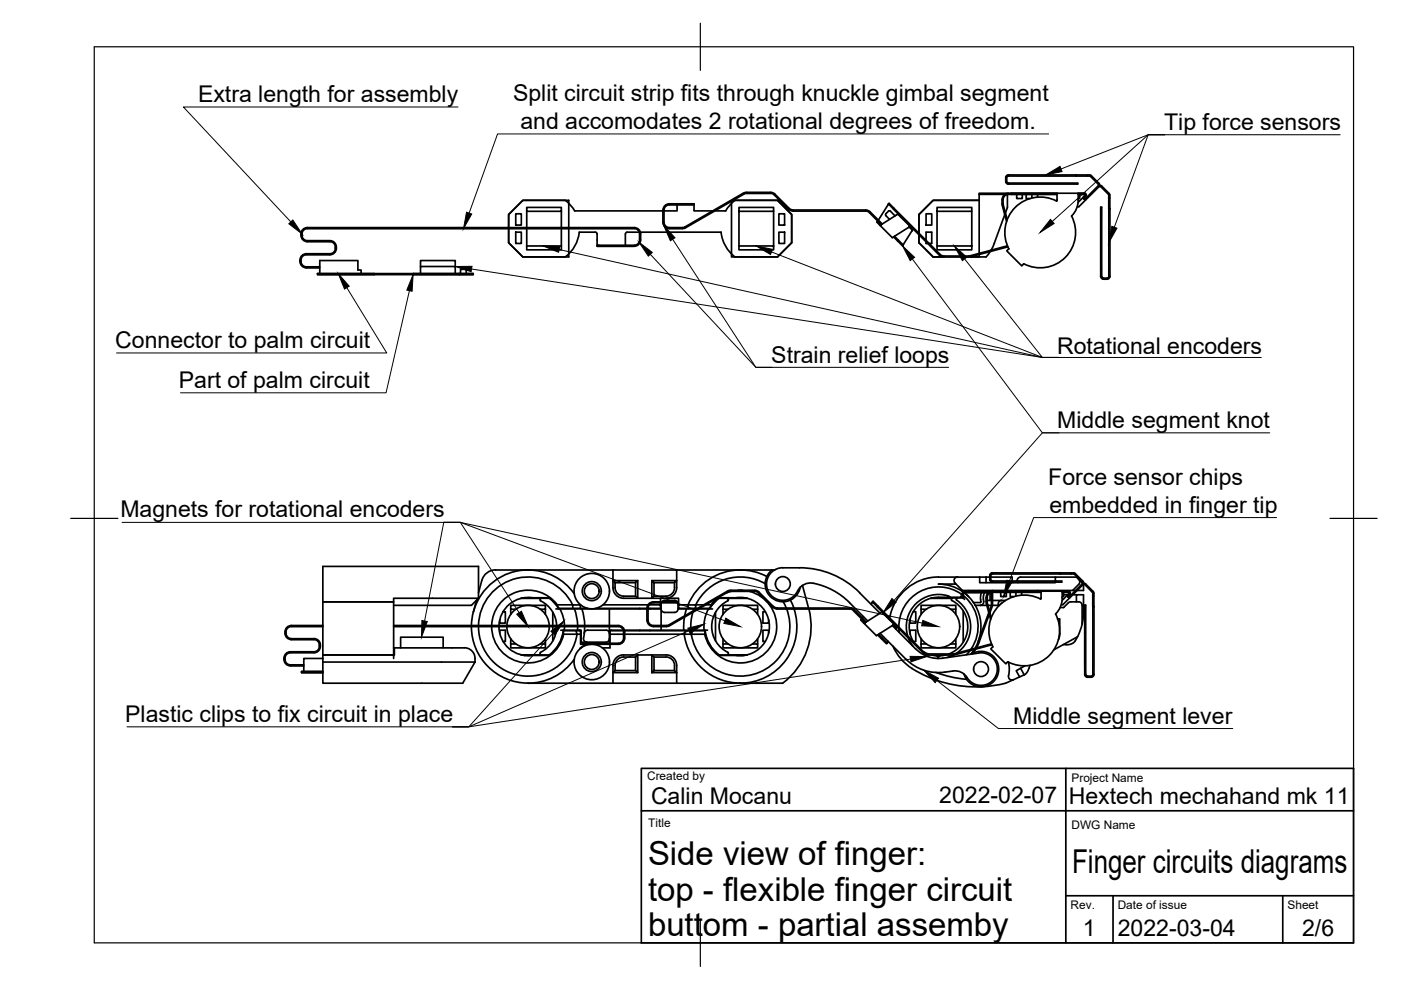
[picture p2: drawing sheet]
<svg xmlns="http://www.w3.org/2000/svg" width="297mm" height="210mm" viewBox="0 0 297 210" stroke-linecap="round" stroke-linejoin="round" font-family="sans-serif">
<!-- layer: Visible -->
<g fill="none" stroke="#000" stroke-width=".36">
<path d="M213.2 38.5l.3 .5h.3M213.4 38.5l.4 .3M213.7 38.8v.2M213.7 37.1h.1M213.7 37.3h.1M213.8 37.1l-.5 .3-.1 1.1M213.8 37.3l-.4 .3v.9M213.8 37.1v.2M213.8 37.1h14.3M213.8 37.3h14.3M213.8 38.8h14.7M213.8 39h14.7"/>
<path d="M228.1 37.1v.2M228.2 37.1h2.8M228.5 38.8v.2M230.5 37.1v.2h-2.3M230.5 37.3h.5M231 37.1l.4 .2 1.6 1.6 .1 .4-4.3 4.5h-.4M231 37.3l.2 .1M231.2 37.4l1.6 1.6M232.8 39.4l-2.7 2.8-.2-.1v-.2M232.8 39v.4M233 39.6h.4M233.1 39.3l.5 .1"/>
<path d="M233.4 39.6l1.6 1.6M233.6 39.4l1.7 1.8v3M63.6 55.2a1.42 1.42 0 0 0 1.3 1.6M63.8 55.2a1.18 1.18 0 0 0 1.1 1.4h2.9M64.9 56.8h2.9M65.2 48.5h69.3M65.2 48.5a1.29 1.29 0 0 0-1.2 1.2 1.29 1.29 0 0 0 1.2 1.3h4.8a1.5 1.5 0 0 1 1.3 1.5 1.5 1.5 0 0 1-1.3 1.5h-5.1a1.09 1.09 0 0 0-1.1 1.1M67.3 58h12v.2h-12zM67.3 58h33v.2h-3v-.2M67.3 58v.2h12v-.2M67.8 58v-2.8h8.1v2h.7v.8M79.3 58.2h18"/>
<path d="M89.2 58v-1.5h7.3v1.5M89.2 56.5v-1.3h7.3v1.3M97.3 58h3v.2h-3zM97.3 58h-9.7v.2M97.6 58v-.9h1.2v.9M109.3 45.3h1.2v2.4h-1.2zM109.3 49.2h1.2v2.4h-1.2zM111.7 44h7.3v.8h-7.3zM111.7 52.1h7.3M111.7 44.8v3.5M111.7 48.5v3.6M119 48.5v4.5h-7.3v-.9"/>
<path d="M119 44.8v3.5M120.6 48.5v6h-9.8l-3-3v-3v3l3 3h9a7.5 7.5 0 0 0 3-5.3l3.6 .1 .2 .3v2.4M126.6 52l.1 .2h7.8a1.39 1.39 0 0 0 1.3-1.3 2.17 2.17 0 0 0-.5-2.4l-.8-.2h-69.3a1.5 1.5 0 0 0-1.4 1.4 1.5 1.5 0 0 0 1.4 1.5l4.8 .1a1.28 1.28 0 0 1 1.1 1.2 1.28 1.28 0 0 1-1.1 1.3h-5.1a1.34 1.34 0 0 0-1.3 1.3M132.6 49.6v2.4M134.5 48.5a1.13 1.13 0 0 1 1.1 1.1M135.5 49.2h-2.5l-.4 .4M135.6 49.6v1.3M135.6 50.9a1.13 1.13 0 0 1-1.1 1.1h-7.9M140.5 44.7h-18.7l-.8-1.2-1.2-1h-9l-3 3v2.8v-2.8l3-3h9.8v5.8M141.9 43.4h5.3v-.2h-5.3a1.34 1.34 0 0 0-1.3 1.4l-.1 2.5a1.39 1.39 0 0 0 1.4 1.4M141.9 48.5h2.8M141.9 43.4a1.13 1.13 0 0 0-1.1 1.2v2.5a1.13 1.13 0 0 0 1.1 1.2h2.8"/>
<path d="M143.6 43.4v1.3h-2.8M145.3 48.1l-.6 .2M147.2 43.4v1.3h3.9M151.5 44.7h2.3l.9-1.2 1.1-1h9l3.1 3v6l-3.1 3h-8.9a7.5 7.5 0 0 1-3-5.3h-17.1M155.4 42.5h9.4l3.1 3v6l-3.1 3h-9.7v-11.8M156.7 52.1h7.3v.9h-7.3zM156.7 44.8h7.3v-.8h-7.3v8.1M157.6 41l-12.4 7.1M157.6 41l.7-.2 5.6 .1 3.5 3.3 .8 .3M157.7 41.2l-12.3 7.1-.7 .2M158.3 41h5.1M158.3 41l-.6 .1"/>
<path d="M163.4 41l.8 .3 3 3.1M164 44.8v7.3M165.1 49.2h1.2v2.4h-1.2zM165.1 45.3h1.2v2.4h-1.2zM167.2 44.3l1 .4M168.1 44.5h15.4l1 .4M168.1 44.8l15.4-.1 .8 .4M184.3 45.1l2.5 2.5M184.5 44.9l2.5 2.6M185.9 47.1l3.3 3.3 3.4-2.2M186.1 46.9l-.2 .2zM186.1 47l.7 .6"/>
<path d="M186.2 46.7l2.3-3.6 11.1 11 .5 .2 5.6-.1M186.7 47.7l.2-.1-.3 .2zM186.9 47.6l3.5-2.2 2.6 2.6M188.4 43.3l1 1M189.4 44.3l10.2 10.1 6 .1 8.1-2.2M189.7 50.1l1.8 1.9-.2 .1-1.8-1.9M189.8 45.8l-1-1-.3-.1-.7 .6v.3l.8 .9M190.9 45.9h.1M192.6 48.2l.4-.2zM192.8 48.2l.6 .6M193 48l.6 .6M193.4 48.9l-1.9 3.1"/>
<path d="M193.4 48.8l.2-.2-.2 .3zM194.8 49.8v1.7l3 3h2.1M196.3 45.3h1.2v2.4h-1.2zM196.3 51v-1.8h1.2v2.4h-.5M196.3 51.3v.3h.4M198.7 44h7.3v.8h-7.3zM198.7 44.8v7.3M206 44.8v8.2h-7.3v-.9h7.3M207.6 42.5h-9.8l-3 3v4M207.6 41.2h5.4M207.6 41.2v1.3M207.6 42.5v11.2"/>
<path d="M207.6 54v.5M209.9 53.3l-.8 1.2h-3.4M212.4 42.3v.9M212.5 43.2l.9 3.7M212.7 42.3v.9M212.7 43.2l.9 3.4M213 45.5l-2.2 6.1-.7 1.5M213.6 41.2v2.8l-.4 1.2M213.6 52.1l-7.9 2.1M213.8 41a1.34 1.34 0 0 0-1.3 1.3M214.4 41l-.1 .2a1.4 1.4 0 0 0-1.6 1.1M215.6 41.2v.9h1.1v-.9"/>
<path d="M217.6 41.2v.9h.8M218.8 41.2v.8M220 41.2v.6M224.1 41.2h-9.7v-.2h9.7l-.1 1.6M228.6 41.2h1.4M228.9 41.2v.9h-.3M229.7 41.8l.2-.2 .2 .2-.2 .1zM229.9 41.6l.2-.1 .1 .1-.1 .2M230 41h-22.4v.2M230 41l.3 .2-.1 .4M230 41l.1 .5M230.1 41h-1.5v.5a5.4 5.4 0 0 1-1.4 4.3 7.6 7.6 0 0 1-1.4 8.8 7.6 7.6 0 0 1-8.8 1.4l-.4 .4-3.2-3.2 .4-.4a7.6 7.6 0 0 1 1.4-8.8 7.6 7.6 0 0 1 8.8-1.4"/>
<path d="M230.3 42.3l-.5-.1-.1-.4-1.1 1.1M233.4 58.6h.2l.3 .4h.9M233.4 58.6a.57 .57 0 0 0 .5 .6M233.4 43.9h.2M233.4 43.9v14.7M233.6 43.9v14.7M233.9 59.2h.9M235 41.2l.1 .7M235.1 44.2l.2 .1zM235.1 58.6h.2a.53 .53 0 0 1-.5 .6M235.1 58.6v.2l-.3 .2M235.1 44.2v14.4"/>
<path d="M235.3 41.9h-.2v2.3M235.3 44.2v14.4M60.2 139.5a1.42 1.42 0 0 0 1.4 1.7M60.4 139.5a1.18 1.18 0 0 0 1.2 1.5h2.8M60.4 134a1.39 1.39 0 0 0 1.4 1.6M60.6 134a1.18 1.18 0 0 0 1.2 1.4M61.8 135.4h4.8M61.8 135.6h4.8M66.6 135.4a1.51 1.51 0 0 1 1.3 1.5 1.51 1.51 0 0 1-1.3 1.5h-5a1.13 1.13 0 0 0-1.2 1.1M66.6 135.6a1.3 1.3 0 0 1 1.1 1.3 1.3 1.3 0 0 1-1.1 1.3h-5a1.34 1.34 0 0 0-1.4 1.3M68.5 139.6h-4.1v2.8M68.5 132.9l-6.7-.1a1.13 1.13 0 0 0-1.2 1.2"/>
<path d="M68.5 132.6h-6.7a1.34 1.34 0 0 0-1.4 1.4M68.5 127.6h15v11.3h-15zM83.5 137.4h.1v1.5h-15.1v6h29.6l2.6-4.5M83.5 132.9l47.6-.1a1.13 1.13 0 0 1 1.1 1.2M83.5 132.6h47.6a1.34 1.34 0 0 1 1.3 1.4M83.5 138.9v.7M83.6 137.4h14.8M84.9 137.4v-2.3h9.1v2.3M98.5 137.3a2.4 2.4 0 0 1 2.2 3.1M99.9 132.8a12 12 0 0 0 12.1 12M100.4 129.7l-.4 2.9M101.5 132.8a10.5 10.5 0 0 0 9.7 10.5 10.5 10.5 0 0 0 11.1-8.8"/>
<path d="M101.5 126.8v-6.7h-33v7.5h15v-.8h18l-1.6 1.5h-16.4M102.2 123.1l-.7 2.6M104.2 132.8a7.7 7.7 0 0 0 7 7.7 7.7 7.7 0 0 0 8.3-6M105.8 132.8a6.2 6.2 0 0 0 7 6.2M106 134.3v-.7h1.1v2.4h-.5M106.6 129.7h.5v2.4h-1.1v-.7M107.5 132.8a4.5 4.5 0 0 0 4.5 4.5 4.5 4.5 0 0 0 4.5-4.5M108.3 136.5h1M108.3 129.2v1.1M108.3 135.5v1M109.3 129.2h-1v-.9h7.3v.9h-1M110.5 126.8h4.3"/>
<path d="M110.5 138.9h4.3M111.1 126.7h4.6a1.76 1.76 0 0 1 1.8 .9l.6 .7M112.8 126.7a6.2 6.2 0 0 0-7 5.9M114.6 136.5h1M114.8 126.8l-.3 .3 .1 .3a6.1 6.1 0 0 1 3.4 5.2M114.8 126.8h1.7M115.6 135.5v1.9h-7.3v-.9M115.6 129.2v1.1M116.5 132.6a4.5 4.5 0 0 0-4.5-4.3 4.5 4.5 0 0 0-4.5 4.3M116.5 126.8h.1M116.5 138.9h.1M116.5 126.8l1.1 1.1 .9 1.2"/>
<path d="M117.2 127.3v.2M117.2 129.8v2.8M117.2 132.9v3M117.2 138.2v.2M117.9 129.1h11.3M118 132.8a7 7 0 0 1-3.5 5.6v.3l.2 .2h1.8M118.1 128.3l.4 .7h6M118.1 128.2a7.7 7.7 0 0 0-8.5-2.7 7.7 7.7 0 0 0-5.4 7.1M118.7 129.1l.7 1.7 .3 1.8M118.9 133.6h3.7a.5 .5 0 0 1 .6 .2 .5 .5 0 0 1 0 .6v1.3a.41 .41 0 0 0 .1 .5 .41 .41 0 0 0 .5 0h.6M119.4 134.4a7.1 7.1 0 0 1-3 4.6h-5.3M119.4 134.4l2.9 .1"/>
<path d="M119.4 133.6a7.5 7.5 0 0 1-2.9 5.2M119.7 132.8l-.1 .8M121.4 128.2l-3.3 .1M121.4 128.2v.1M121.4 128.2a10.5 10.5 0 0 0-11.7-5.6 10.5 10.5 0 0 0-8.2 10M121.4 129v-.7h1.7l-.1 .7M121.7 139.8a12 12 0 0 1-9.7 5.1M121.8 125.9a12 12 0 0 0-11.9-4.9 12 12 0 0 0-9.5 8.7l.6-2.4M121.8 129.1l.5 1.7 .2 1.8M122.1 133.7h-2.6l-.1 .7M122.3 134.5h.3a.36 .36 0 0 1 .5 0 .36 .36 0 0 1 0 .5v1.6h.1M122.3 134.5l-.2-.8h1v.8"/>
<path d="M122.5 132.8l-.1 .8M122.8 133.6l.4 .4M123 128.2h.1M123.1 128.2v.1M123.1 137.4l-.1 .1M123.2 136.2v.2M123.2 136.4v.2M123.4 129.1l.4 1.7 .2 1.8M123.6 136.4h-.4M123.9 134.3a1.77 1.77 0 0 0 .1 1.7l.4 .2M124 132.8l-.1 1.5M124.1 136.6l-1 .8h.1"/>
<path d="M124.6 133.6h3.9M124.6 133.6a.75 .75 0 0 0-.7 .7M126.4 129h10.8M127.8 128.2h9.6M128.5 133.6a.75 .75 0 0 1 .7 .7M129.2 135.4v1M129.2 129.1h8M129.2 129.1v3.5M129.2 132.9v2.5M129.2 135.4a.75 .75 0 0 1-.7 .8h-4.1M129.3 136.6v.8h-1.6M129.3 134.5v1.9"/>
<path d="M129.6 133.6h2.5M129.6 133.6l-.4 .4M130 120.9h13.5v2.2a3.1 3.1 0 0 1-1.1 3.4l-1.2 .3M130 120.9v3.7a2.25 2.25 0 0 0 2.2 2.2h9M130 123.1h5.2l-.5 .4h-4.3zM130 120.9l-24.9-.1a2.99 2.99 0 0 0-2.9 2.3M130.4 123.5a2.18 2.18 0 0 0 1.3 2.8l3 .1M132.2 133.7h-2.9v.8h2.9M132.2 134v1.3M132.2 135.3a1.13 1.13 0 0 1-1.1 1.1h-7.5M132.4 133.6h17.6M132.4 133.7h12.9"/>
<path d="M132.4 134v1.3a1.34 1.34 0 0 1-1.3 1.3h-7.9M134.7 139.3l.5-.4v3.7l-.5-.4zM134.7 139.3h-2.5a1.81 1.81 0 0 0-1.8 1.8v1.1M135.2 138.9l-3-.1a2.25 2.25 0 0 0-2.2 2.3v3.8h13.5M135.2 138.9h6a2.22 2.22 0 0 1 2.3 2.2v3.8M135.2 123.1v3.7l-.5-.4v-2.9M135.6 129v.1M135.6 133.6v.1M137.2 129a1.34 1.34 0 0 1 1.3-1.4h5.3v.2h-5.3a1.13 1.13 0 0 0-1.1 1.2M137.4 129.1h2.8a.75 .75 0 0 0 .7 .8M137.6 128.2h2.4v.8h-2.6M137.8 129v.1"/>
<path d="M137.8 133.6v.1M138.2 123.1h5.3l-.5 .4h-4.3l-.5-.4v3.7l.5-.4v-2.9M138.7 139.3h2.5a1.81 1.81 0 0 1 1.8 1.8v1.1M140 126.8v.8M140 127.8v.4M140.2 127.8v.3M140.2 128.1v4.5M140.2 132.9v.7M140.2 127.8v.2M140.9 127.3h2.1M140.9 127.3l-.6 .3M141.2 126.8h2.7v1.4"/>
<path d="M143 123.5a2.09 2.09 0 0 1-1.8 2.9h-2.5M143 127.3l.6 .3M143.5 120.9h20.8M143.8 129.1a.75 .75 0 0 1-.8 .8h-2.1M143.8 127.8v1.3M143.8 129.1h3.9M145.1 130.8l-.1 2.8M145.6 129.1l-.4 1.4M145.8 128.3h1.7v.7h-1.6zM145.8 128.3l-1.9-.1v.8h2M146.6 134.5h2.8M146.8 133.7h-1.5l-.2 .8h1.5"/>
<path d="M146.9 129.8l-.4 1.9v1.9M147.1 129.1l-.1 .4M147.5 129h.4M148.1 129.1h2.1M148.4 129h2M149.2 128.2l-1.7 .1M149.5 133.6a7.5 7.5 0 0 0 3 5.2M149.5 134.4l-.1 .1M149.5 134.4a7.1 7.1 0 0 0 3.1 4.6h3.5M149.5 134.4l-.1-.7h-2.6l-.2 .8M149.6 128.2l1.2 .1M150.2 129.1l-.7 1.8-.2 1.4v1.3"/>
<path d="M150.2 129.1h.9M150.8 128.3l-.4 .7M151.7 127.3v.2M151.7 129.8v6.1M151.7 138.2v.2M152.3 126.8h.2M152.3 138.9h.2M152.3 126.7l-1.5 1.5M152.5 126.8l-1.2 1.1-.8 1.2M152.5 126.8h1.6M153.3 135.5v1M153.3 129.2h1.1"/>
<path d="M154.1 126.8l.3 .2v.3a6.2 6.2 0 0 0-3.5 5.6 6.2 6.2 0 0 0 3.5 5.6l-.2 .4h-1.7M154.1 126.8h4.3M154.1 138.9h4.3M154.4 136.5h-1.1v.9h7.3v-.9h-1M154.9 125.2l5.6 .1 3.5 3.3M154.9 125.4h5.1M154.9 125.4l-.6 .1-12.3 7.2-.7 .1-2.8 .1a1.39 1.39 0 0 1-1.3-1.4v-2.5M154.9 125.2l-.7 .1-12.5 7.3h-3.2a1.13 1.13 0 0 1-1.1-1.1v-2.5M155 125.4l-1 .3M156.1 126.7h-2.9a1.75 1.75 0 0 0-1.8 .9l-.6 .7M156.1 126.7h1.7M156.1 139h1.7"/>
<path d="M156.1 126.7a6.2 6.2 0 0 1 7 6.1 6.2 6.2 0 0 1-7 6.2M156.4 125.1h1.1M158.9 125.4a7.7 7.7 0 0 1 3.4 13 7.7 7.7 0 0 1-12.9-3.9M159.6 129.2h1M160 125.4l.8 .3M160.6 129.2v-.9h-7.3v2M160.6 129.2v1.1M160.6 135.5v1M160.8 125.7l3 3M162.2 123.8a10.5 10.5 0 0 0-14.7 4.4M162.3 129.7h-.5v2.4h1.2v-.7M162.6 122.2a12 12 0 0 0-16.7 6"/>
<path d="M163 134.3v-.7h-1.2v2.4h.5M163.7 120.8a3.8 3.8 0 0 0 .3 6.2 3.8 3.8 0 0 0 5.7-2.5M163.8 128.7l1 .4M164 128.6l.8 .3M164.8 128.9h15.6l.7 .4 2.6 2.6M164.8 129.1h15.4l.8 .3M166.1 127.6l.6 1.3M166.8 129.1a10.5 10.5 0 0 1-7.2 13.9 10.5 10.5 0 0 1-13-8.5M167.6 127.2l.7 1.7M168.4 129.1a12 12 0 0 1-8.8 15.5 12 12 0 0 1-14.5-10.1h-12.7M169.1 125.3a3.5 3.5 0 0 1-6 .4 3.5 3.5 0 0 1 2.9-5.3 23.5 23.5 0 0 1 9.3 .9l2.2 .9 2 1.2 2.8 2.2M170.1 124.1l1.3 4.8"/>
<path d="M171.5 129.1a15 15 0 0 1-5.5 15.7l-22.5 .1M172.4 123.7a2.99 2.99 0 0 0-3.3 1.6M172.4 123.7a15 15 0 0 1 7.7 4.1l3.9 3.9M180.9 129.5l2.6 2.5M182.2 125.7l4.4 4.3M182.6 131.5l3.2 3.3 3.5-2.2M182.7 131.2l-.1 .3 .1-.2M182.7 131.4l.7 .6M183 130.7l-.2 .4M183.2 132.2l.3-.3zM183.5 131.9l3.5-2.1 2.6 2.6M184.7 128.1l.4-.6 10.9 10.8 .8 .4"/>
<path d="M185 127.6l1 1.1M186 128.7l9.8 9.8M186.3 134.5l1.8 1.8-.1 .2-1.9-1.9M186.6 134.3l5.5 5.5a10.2 10.2 0 0 0 10 2.5 3.3 3.3 0 0 1 3.4 1.9 3.5 3.5 0 0 0 5.8-1.2 3.5 3.5 0 0 0-3.8-4.6l-7.6 1.1a6.7 6.7 0 0 1-5.7-1.9M187.6 130.3h-.1M187.6 130.3v.1M188.3 136l-.2 .3M188.6 131.3v.1M189.2 132.6l5 5M189.3 132.6l.3-.2zM189.3 137a10.5 10.5 0 0 0 4.1 4.8M189.4 132.5l.6 .7"/>
<path d="M189.6 132.4l.6 .6M190 133.3l-.1 .1M190 133.2l.2-.2-.2 .3zM190.6 133.3l.1 .8M192.6 135.3l.9 1.7M193 134.5v-.9h1.2v2.4h-.6M193.6 129.7h.6v2.4h-1.2v-.9M195.3 136.5h1.1M195.3 129.2v1.1M195.3 135.5v1M195.8 138.5l.9 .4 5.7-.1M195.9 138.2l.9 .4"/>
<path d="M196.4 129.2h-1.1v-.9h7.3v.9h-1M197.4 126.8h4.4M197.5 138.9l1 .1M198.5 139.1h.3v.5M200.5 138.9l-1.5 .2v.5M200.9 126.6h-1.1a6.3 6.3 0 0 0-6 2.8 6.3 6.3 0 0 0-.2 6.6M201 126.3l.3 .3h-.4h3.2l-.3-.3M201 126.3a6.8 6.8 0 0 0-8.6 8.5M201.6 136.5h1M201.9 127.3a6.2 6.2 0 0 1 3.3 5.9 6.2 6.2 0 0 1-4 5.4M202.2 138.9l-1.4 .5M202.3 138.6l-5.6 .1"/>
<path d="M202.6 135.5v1.9h-7.3v-.9M202.6 129.2v1.1M202.7 123.8h-3.7a9 9 0 0 1 5.1 1.6M202.8 126.8h-1l-.1 .4 .2 .2M203 122.4a15.8 15.8 0 0 0-8.8 1.1 10.5 10.5 0 0 0-5.6 7.5M203 122.4h4.7v1.1l16.1-.1M203 122.3a.75 .75 0 0 0-.7 .5 .75 .75 0 0 0 .2 .8l1.6 1.6M203.8 126h.2l.1-.2v.8M203.8 125.9a8.4 8.4 0 0 0-13.2 7M204.1 125.4v.4M204.1 125.2v.2M204.2 125.6h5.5"/>
<path d="M204.2 125.7h5.1M204.2 125.7v.2M204.2 125.6v.1M204.2 129.5v6.7M204.4 125.6l.9 .9M204.5 125.7l.8 .8M204.5 127.1l-.3-.3h-1.4v.3a6.9 6.9 0 0 1 0 11.4M204.5 126.5l-.3-.6v.9M204.5 126.5a8.4 8.4 0 0 1 1.4 11.2M205.3 125.2l-.1 .1M205.3 126.5l1.1 1.2M205.7 138l-.8 .8"/>
<path d="M206.2 138.6a3.8 3.8 0 0 1 5.2 1.7 3.8 3.8 0 0 1-2.1 5.1 3.8 3.8 0 0 1-4.9-2.5M206.2 138.6h.1M206.4 127.7l.4 .6M206.6 137.7l-.8 1M206.8 128.3h2.4M206.8 128.3a9 9 0 0 1 .6 7.7M206.9 137.6l-.7 1M207.4 136l-.7 1.4M207.6 125.2l.1 .1M207.7 122.4h1.4M207.9 127.1l.1 .5M208 127.6l-.2 .2h-1.4"/>
<path d="M208.1 125.6l-.2 .8v.7M208.5 127v.9l-.3 .3-.4 .1M208.8 125.6l-.3 .7v.7M209.1 122.4h.7M209.1 122.4v1.1M209.1 126.7v.8M209.1 127.5l.9 3.8M209.3 126.7v.8M209.3 127.5l.9 3.5M209.3 126.4v.9h.9M209.5 128.3h.7M209.5 125.7h-.2v.2"/>
<path d="M209.6 129.9l-2.2 6.1M209.7 130.3l-2.7 7.1M209.8 122l.1 1.2 .5 .2M209.9 125.7v1.6M210.1 122.4h4.5v.8M210.1 122v1.1l.3 .1M210.2 125.6v2.7M210.2 136.5l-7.9 2.1M210.2 128.3l-.4 1.2M210.3 136.7l-7.9 2.1M210.4 125.6a1.13 1.13 0 0 0-1.1 1.1M210.4 127.3v1.1l-.5 1.5"/>
<path d="M210.4 123.2v.2M210.4 121.5a.53 .53 0 0 0-.6 .5M210.4 121.7h-.2l-.1 .3M210.4 125.2v.1a1.34 1.34 0 0 0-1.3 1.4M210.4 127.3h2.8M210.4 121.5v.2M210.4 125.6v1.7M210.4 128.3h1.3M210.4 121.5h14.4M210.4 121.7h14.4M210.4 123.2h14.7v.2h-14.7M210.5 137.2l-.4 .4 3.2 3.2 .4-.5"/>
<path d="M211 125.3v.3h-.6M211.7 128.3v.2M212 128.2l-.3 .1M212.2 125.6v.9h1.2v-.9M212.4 127.9l-.1 .1M212.4 127.3l-.6 .3-.1 .7M214.2 125.6v.9h.8M214.7 123.4l.1 .1M215.4 125.6v.8M215.7 123.4l.1 .1M216.6 125.6v.6M220 125.2v.1"/>
<path d="M220.7 125.6h-9.7v-.3h9.7v1.6a7.6 7.6 0 0 0-8.8 1.4 7.6 7.6 0 0 0-1.4 8.8M223.8 123.2v-.8h4.4l1.3 1.2M223.8 122.4h-7.5l-.5 .2-.1 .6M223.8 130.2a7.5 7.5 0 0 1-1.3 8.8 7.5 7.5 0 0 1-8.8 1.3M224.2 131.2h.5v3.5l-.3 .9M224.7 121.5v.2M224.8 128.8h.7l1.3-1.2h1.9a.75 .75 0 0 1 .7 .7v4M224.8 121.5h2.8M225.2 125.6h1.4M225.5 125.6v.9h-.3M225.5 126.1h.9M226.3 126.1l.2-.1 .2 .1-.2 .2z"/>
<path d="M226.3 126.1l-1.1 1.2M226.4 126.1v.5l.5 .1M226.5 126.3v.2h.2M226.5 126l.2-.2 .1 .2-.1 .1M226.6 125.3h-22.4v.3M226.6 125.3l.3 .3-.1 .4M226.6 125.3l.1 .5M226.7 125.4l-1.5-.1v.5a5.4 5.4 0 0 1-1.4 4.4M226.7 126.1h.4M227.1 121.5v.2h-2.3M227.1 121.7h.5M227.4 125.2h.6"/>
<path d="M227.5 126.1h.7M227.6 121.5l.4 .1M227.6 121.7l.3 .1M227.8 121.8l1.6 1.6M228 121.6l1.6 1.6 .1 .5-4.3 4.5h-.4M228.2 127.6v-1.5h1.5v4l-.3 2.2M228.5 135l-.6 1-.5 .4-.9 .3h-1M228.5 135l-5.1 2.8M228.7 123.9l-1.3 1.3h-23.3M228.7 122.8a.75 .75 0 0 1 0 1.1M229.4 123.8l-2.7 2.7M229.4 123.4v.4"/>
<path d="M229.4 132.3l-.9 2.7M229.6 124h.4M229.7 123.9v1.3h-1.3M229.8 123.7l.4 .1M230 124l1.7 1.8M230.2 123.8l1.7 1.8v3M231.7 128.6h.2M231.7 125.8v.5M231.7 128.6v14.3M231.9 126.3h-.2v2.3M231.9 128.6v14.3M61.6 141.2h2.8"/>
<path d="M63.9 142.4h4.6h-4.6v.2h4.6h-4.6zM68.5 140.4h32.2M112 144.9h18M134.7 142.2h-4.3l-.4 .4h5.2M138.7 142.2h4.3l.5 .4h-5.3l.5-.4v-2.9l-.5-.4v3.7M193.4 141.7a25.6 25.6 0 0 0 19.8 3.2l1.7-.8M198.4 142.6a24.1 24.1 0 0 0 6.5 1.4M213.8 140.4l.2 1.4-.2 1.4M213.8 143.3a.75 .75 0 0 0 .3 .7 .75 .75 0 0 0 .8 .1M216.2 143.5l-1.3 .6M216.4 141.7l.7 1.4M217.3 141.2l-1.8 1 .7 1.3 .9-.4"/>
<path d="M218.2 141.6l-.5 1-.6 .5M218.4 141.1l-.2 .5M230 143h.2l.3 .4 1.1-.1 .1-.3M230 143a.57 .57 0 0 0 .5 .6h.9a.56 .56 0 0 0 .5-.6M230.2 143v-14.6l-.2-.1v14.7M231.7 143h.2M231.7 143v.1"/>
<circle cx="125.5" cy="125.3" r="3.8"/>
<circle cx="125.5" cy="125.3" r="2.02"/>
<circle cx="125.5" cy="125.3" r="1.58"/>
<circle cx="157" cy="132.8" r="4.5"/>
<circle cx="166" cy="123.8" r="1.58"/>
<circle cx="199" cy="132.8" r="4.5"/>
<circle cx="125.5" cy="140.4" r="3.8"/>
<circle cx="125.5" cy="140.4" r="2.02"/>
<circle cx="125.5" cy="140.4" r="1.58"/>
<circle cx="208" cy="141.9" r="1.58"/>
</g>
<circle cx="146.6" cy="134.5" r=".17" fill="#000" stroke="#000" stroke-width=".21"/>
<!-- layer: Border -->
<path d="M20 9.9h267v190h-267zM148.5 4.9v10M15 109.9h10M282 109.9h10M148.5 194.9v10" fill="none" stroke="#000" stroke-width=".25"/>
<!-- layer: TitleBlock -->
<path d="M136 162.9h151v37h-151zM136 171.9h151M226 162.9v37M226 189.9h61M236 189.9v10M272 189.9v10" fill="none" stroke="#000" stroke-width=".36"/>
<!-- layer: Annotations -->
<g fill="#000" stroke="#000" stroke-width=".21">
<path d="M221.7 37.1l3-1.8 .5 1.1zM61.2 47.4l.9-.8 2 3zM96.5 56.5h3.6l-.2 1.1zM98.9 45l1.1 .4-1.7 3.1zM115.1 52.1l3.6 .2-.3 1.2zM135.5 51.4l2.8 2.1-.8 .8zM140.7 47.8l2.4 2.6-1 .6zM160.3 52.1l3.5 .8-.4 1.1zM191.3 52.1l2.6 2.5-.9 .7zM202.3 52.1l2.7 2.4-1 .8zM222.7 46.5l.8 .9-3 1.9zM235.7 48l1.1 .4-1.7 3.1z"/>
<path d="M71.7 58l2.3 2.7-1 .6zM87.6 58.2l-.2 3.6-1.1-.3zM89.5 131.6l1.1 .2-1.2 3.3zM109.6 130.2l1-.6 1.4 3.3zM116.8 133.9l2.8-2.3-1.9 3zM145.8 133.2l3.5-.9-3 2zM153.9 131.1l3.1 1.8-3.5-.7zM189.1 126.9l.9 .8-2.8 2.2zM193 139.2h3.5l-3.4 1.1zM195.7 131.5l3.3 1.4-3.6-.2zM213.5 123l1.1 .4-1.8 3.1zM195.9 142.1l3.1 1.7-.7 .9z"/>
</g>
<g fill="none" stroke="#000" stroke-width=".21">
<path d="M97.1 22.7h-58.2l22.8 24.3M222.3 28.4h-116.8l-6 16.8M225 35.8l18.4-7.2h3.6h-3.6l-20.3 18.3M284.1 28.6h-40.7l-7.1 19.6M100 57l121 18.8h3.5M118.6 52.9l102.4 22.9h3.5M137.9 53.9l22.4 24h3.4M142.6 50.7l17.7 27.2h40.8M163.6 53.4l57.4 22.4h3.5M193.4 54.9l27.6 36.9h48.2M204.5 54.9l16.5 20.9h46.4M73.5 61l8.5 13.8h-57.3"/>
<path d="M86.8 61.6l-4.9 21.7h-43.6M224.5 91.8h-3.5l-31.5 35.5M25.9 110.8h71.7l12.5 19.1M97.6 110.8h-3.5l-4.1 20.9M270.7 109.7h-51.5l-5.2 13.5M117.2 134.3l-17.8 19.8h-72.5M146.1 133.7l-46.7 20.4h-3.5h3.5l93.7-14.4M153.7 131.6l-56.1-20.8h-3.5h3.5l97.9 21.3M198.6 144.3l13.1 10.2h49.7"/>
</g>
<g font-size="7">
<text x="137.4" y="183.5">Side view of finger:</text>
<text x="227.3" y="185.2">Finger circuits diagrams</text>
<text x="137.4" y="191">top - flexible finger circuit</text>
<text x="137.4" y="198.5">buttom - partial assemby</text>
</g>
<g font-size="4.9">
<text x="42" y="21.6">Extra length for assembly</text>
<text x="108.8" y="21.5">Split circuit strip fits through knuckle gimbal segment</text>
<text x="110.3" y="27.4">and accomodates 2 rotational degrees of freedom.</text>
<text x="246.8" y="27.6">Tip force sensors</text>
<text x="24.4" y="73.9">Connector to palm circuit</text>
<text x="163.5" y="76.9">Strain relief loops</text>
<text x="224.1" y="75.1">Rotational encoders</text>
<text x="37.9" y="82.3">Part of palm circuit</text>
<text x="224.2" y="90.7">Middle segment knot</text>
<text x="222.2" y="102.8">Force sensor chips</text>
<text x="25.5" y="109.7">Magnets for rotational encoders</text>
<text x="222.5" y="108.7">embedded in finger tip</text>
<text x="26.5" y="153.1">Plastic clips to fix circuit in place</text>
<text x="214.8" y="153.5">Middle segment lever</text>
<text x="138" y="170.6">Calin Mocanu</text>
<text x="199.1" y="170.3">2022-02-07</text>
<text x="226.6" y="170.4">Hextech mechahand mk 11</text>
<text x="229.6" y="198.6">1</text>
<text x="237" y="198.4">2022-03-04</text>
<text x="276.1" y="198.6">2/6</text>
</g>
<g font-size="2.5">
<text x="137.2" y="165.4">Created by</text>
<text x="227.2" y="165.8">Project Name</text>
<text x="137.4" y="175.4">Title</text>
<text x="227.2" y="175.8">DWG Name</text>
<text x="227" y="192.7">Rev.</text>
<text x="237" y="192.7">Date of issue</text>
<text x="273" y="192.7">Sheet</text>
</g>
</svg>
